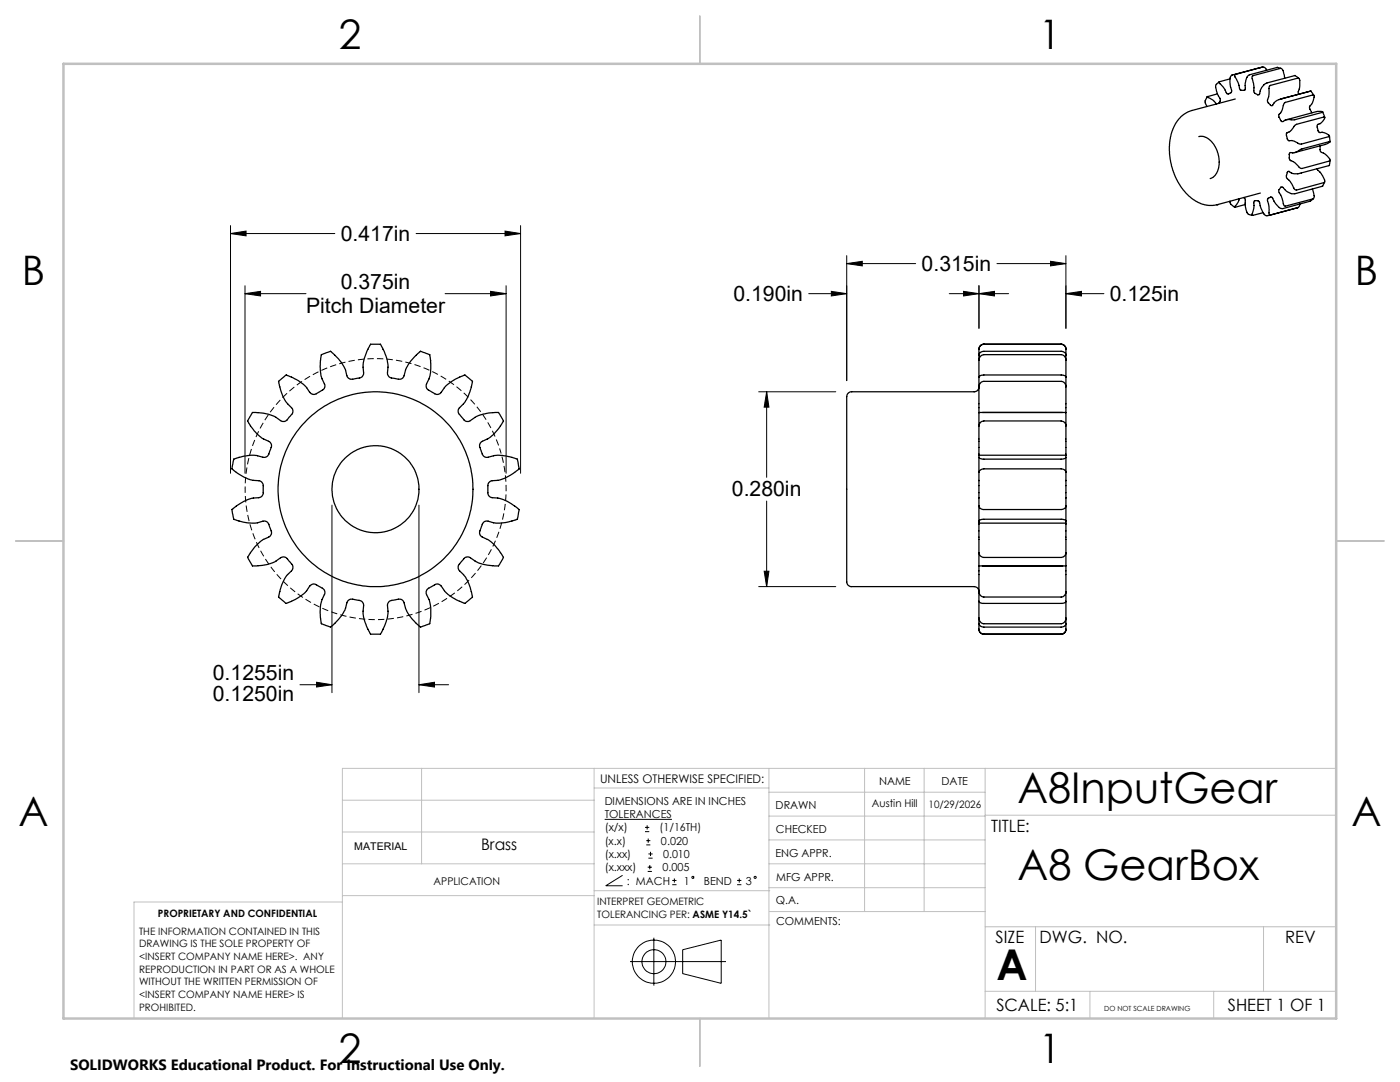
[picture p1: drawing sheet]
<svg xmlns="http://www.w3.org/2000/svg" width="279mm" height="216mm" viewBox="0 0 279 216" stroke-linecap="round" stroke-linejoin="round" font-family="sans-serif">
<g fill="none" stroke="#000" stroke-width=".25">
<path d="M240.9 19.3l-.4 .9 .4 1M243 18.7l-2.1 .6 1.2 .7 .7 .7M243.3 16.3a1.14 1.14 0 0 0-.6 1.7l.9 1.9-.1 .3-.3 .4M246.5 19.8l-8.7 2.2-1.4 .7-.8 .7-1 1.3-.7 1.4-.4 1.7-.1 2.9 .4 2.4 .9 2.6 1.1 1.8 1.5 1.7 1.9 1.2 2 .6 1.7-.1M252 13.4l-5.6 1.5 .1 .4 .6 1.2 .3 1.3 .2 .2h.3a.4 .4 0 0 0 .5 0 .4 .4 0 0 0 .1-.4v-1.1a1.67 1.67 0 0 1 .8-1.6l5.5-1.5 .9 .3M252 13.4l.4 .1 .4 .5M252 13.4l-6.3 1.7a2.72 2.72 0 0 0-.1 2.3l.2 .9-.8 .5-.9-1.5-.8-.8v-.2l2.2-.6M256.4 15.6a2.42 2.42 0 0 0-.6-1.9l-5.9 1.5v.4l.4 1.7-.1 1 .2 .3 .5 .2a.3 .3 0 0 0 .3 .1 .3 .3 0 0 0 .2-.2l.4-1.3 .5-.6 .5-.3 5.6-1.4 .8 .5M259.2 18.8l-.1-.5 .3-.9a2.12 2.12 0 0 0-.2-1.8l-5.8 1.5-.2 2.1-.3 1 .5 .6a.31 .31 0 0 0 .3 .3 .31 .31 0 0 0 .3-.1l.4-.6 .5-.4 1.1-.4M261.5 18.2h.2l.5 .8M261.6 18.2l-6 1.6M239.3 27.3l.9-.1 1.3 .7 .8 1 .8 1.8 .2 2.1-.3 1.3-.9 1.2-.6 .3"/>
<path d="M247.3 39.7l-.2 .7-.7 .9 2.1-.5M248.2 39.4l.3 .4v1.4a1.94 1.94 0 0 0 .7 1.6l.8 .2M251.5 38.5l-8.6 2.4M256.9 26.5l.6-.3 1.2-1.4 5.6-1.4a1.08 1.08 0 0 1-.6 1.1l-.7 .3-.1 .2 .1 1 .4 .5h.8a1.38 1.38 0 0 1 1.1 .7l-5.9 1.6-1.2-.6-1.2-.2-.3-1zM261.8 22.5l-.4-.8-.1-.4 .6-.8 .4-1.1a.27 .27 0 0 0 0-.3 .27 .27 0 0 0-.3-.2l-5.6 1.6-.2 .3-.4 1.4-.6 .8v.4l.4 .7 .4 .2 .7-.4h1.7l5.5-1.5v-.1l-1-.1-6.3 1.7M262.1 39.6l-.6 .5-5.7 1.5-.5-.2-.7-.8-.7-1.2a.7 .7 0 0 0-.9 .4l.3 1.4v1.5l.1 .2 5.6-1.4M263.5 29.1v1.1l1 .6a1.66 1.66 0 0 1 .9 1.2l-5.7 1.6-.4-.2-.9-.9-.9-.5-.2-.5v-.7l.2-.4h.9l1.4-.7 5.6-1.5v.2l-.9 .4-6.1 1.6M264 22.3l.4 1.1M264.4 36.3l-.5 .9-5.5 1.5h-.6l-.8-.4-1-.9a.44 .44 0 0 0-.7 .4l-.1 .4 .7 1.5a1.93 1.93 0 0 0 .5 1.4l5.7-1.5a1.42 1.42 0 0 0-.1-1.5l-.1-.4M265.3 27.1l.2 1.2M265.5 32l-.2 1-6.2 1.7-1-.1-1-.4-.2 .1-.2 .7 .1 .5 .7 .8 .7 1.3 .4 .3 5.7-1.6a3.1 3.1 0 0 0-.9-2l-.5-.6M242.9 40.9h.1"/>
<path d="M245.5 40.1l.1 .7 .8 .5M252.1 42.4l-2.2 .5 .4-1.6-.1-.9a.65 .65 0 0 1 1-.3l.6 1.7a1.34 1.34 0 0 0 1 1.2l.6-.1M253.5 42.9h-.1M259 41.5l-5.5 1.4M259.4 40.7l-.1 .4-.3 .4M55.6 76.1l1.5-1.3 .7 .3a8.4 8.4 0 0 1 3.4 2.3l.7 .9a1.07 1.07 0 0 0 1.7 0 1.67 1.67 0 0 0 1.2-1.1v-.5l-.6-1.3a10.4 10.4 0 0 1-.1-4.6l1.9-.7 .4 .4a9.4 9.4 0 0 1 2.6 3.4l.3 1.1a1.19 1.19 0 0 0 1.7 .5 1.28 1.28 0 0 0 1.5-.8v-1.4a11.2 11.2 0 0 1 1.4-4.6h2l.3 .4a9.1 9.1 0 0 1 1.2 4.2v1.4a1.12 1.12 0 0 0 1.3 .8 1.44 1.44 0 0 0 1.8-.2l.5-1.6a12.1 12.1 0 0 1 2.9-3.6l1.9 .7v.4a10.5 10.5 0 0 1-.2 4.4l-.5 1.1a.98 .98 0 0 0 .6 1.2 2.44 2.44 0 0 0 1.8 .8l.5-.3 .8-1.2a10.1 10.1 0 0 1 3.9-2.3l1.6 1.2-.1 .7a8.9 8.9 0 0 1-1.7 3.8l-.8 .8a1.14 1.14 0 0 0 .3 1.7 1.75 1.75 0 0 0 1.2 1h.5l1.2-.9a11.1 11.1 0 0 1 4.6-.9l1 1.7-.3 .5a9.4 9.4 0 0 1-2.9 3.1l-1.1 .5a.98 .98 0 0 0-.4 1.2l.1 .3a1.98 1.98 0 0 0 .9 1.6l.6 .1 1.1-.4a9.6 9.6 0 0 1 4.7 .7l.4 2-.4 .3a10 10 0 0 1-3.9 1.9l-1.4 .2a1.41 1.41 0 0 0-.5 1.6 1.27 1.27 0 0 0 .7 1.7l1.2 .1a11.4 11.4 0 0 1 4.3 2.3l-.3 1.9-.6 .2a9 9 0 0 1-4.2 .5l-1.1-.3a1.03 1.03 0 0 0-1.3 1l-.1 .3a1.36 1.36 0 0 0 0 1.7l1.3 .6a12.1 12.1 0 0 1 3.2 3.6l-1 1.7h-.6a9.2 9.2 0 0 1-4.1-1l-1.3-.8a1.33 1.33 0 0 0-1.4 .9 1.33 1.33 0 0 0-.6 1.6l1 1.1a11.7 11.7 0 0 1 1.8 4.4l-1.5 1.3-.5-.2a9.1 9.1 0 0 1-3.6-2.3l-.7-1a1.1 1.1 0 0 0-1.7 0 1.49 1.49 0 0 0-1.2 1.4l.6 1.5a10.1 10.1 0 0 1 .1 4.6l-1.9 .7-.5-.4a9.1 9.1 0 0 1-2.5-3.3l-.4-1.4a1.27 1.27 0 0 0-1.7-.3 1.28 1.28 0 0 0-1.4 .8v1.5a10.8 10.8 0 0 1-1.5 4.5h-2l-.2-.4a9.1 9.1 0 0 1-1.2-4.1v-1.5a1.12 1.12 0 0 0-1.3-.8 1.55 1.55 0 0 0-1.7 .1l-.2 .3-.4 1.4a10.3 10.3 0 0 1-2.9 3.6l-1.9-.6-.1-.8a9.1 9.1 0 0 1 .3-4.1l.5-1a1.14 1.14 0 0 0-.9-1.5 1.81 1.81 0 0 0-1.5-.5l-.6 .3-.7 1.1a11 11 0 0 1-4 2.4l-1.5-1.3 .1-.5a8.7 8.7 0 0 1 1.7-3.9l.8-.9a1.14 1.14 0 0 0-.3-1.7 1.71 1.71 0 0 0-1.3-1l-.4 .1-1.2 .8a11.3 11.3 0 0 1-4.6 .9l-1-1.7 .2-.3a9.5 9.5 0 0 1 3-3.3l1.1-.5a1.11 1.11 0 0 0 .2-1.7 1.64 1.64 0 0 0-.9-1.4h-.4l-1.4 .4a11 11 0 0 1-4.6-.8l-.3-1.9 .4-.4a9.6 9.6 0 0 1 3.9-1.9l1.1-.1a1.16 1.16 0 0 0 .8-1.5 1.73 1.73 0 0 0-.4-1.7l-.4-.2-1.3-.1a10.5 10.5 0 0 1-4.1-2.2l.3-2 .6-.2a8.8 8.8 0 0 1 4.2-.5l1.4 .4a1.28 1.28 0 0 0 1.1-1.3 1.36 1.36 0 0 0 0-1.8l-1.3-.6a9.1 9.1 0 0 1-3.2-3.6l1-1.7h.6a9.2 9.2 0 0 1 4.1 1l1.3 .8a1.33 1.33 0 0 0 1.3-.9 1.29 1.29 0 0 0 .6-1.7l-.9-.9a11.2 11.2 0 0 1-1.8-4.4zM195.4 77.2a.96 .96 0 0 1-1 1h-24.7a1.37 1.37 0 0 0-.7 1.7v36.3a.97 .97 0 0 0 1 .9h24.5a.97 .97 0 0 1 .9 .9M195.4 77.2a1.03 1.03 0 0 1 1-1.1h15.4a1.03 1.03 0 0 1 .9 1.1M195.4 75.2a.99 .99 0 0 1 1-.4h15.6l.6 .2 .1 .2M195.4 77.2v5.1M195.4 75.2v2M195.4 71.9a1.09 1.09 0 0 1 1-1.1h15.4a1.03 1.03 0 0 1 .9 1.1"/>
<path d="M195.4 71.9a1.63 1.63 0 0 1 .4-1.7l.5-.1h15.7a.94 .94 0 0 1 .7 1.4v.4M195.4 71.9v3.3M195.4 69.7v1.1M196.4 68.7h-.4a.98 .98 0 0 0-.6 1M196.4 68.7a1.02 1.02 0 0 0-1 1M196.4 68.7h15.4M211.8 68.7l.6 .2 .3 .8M211.8 68.7l.7 .3 .2 .7M212.7 75.2v2M212.7 77.2v5.1M212.7 71.9v3.3M212.7 69.7v1.1"/>
<path d="M195.4 94.3l.1-.4 .7-.3h15.6l.7 .2 .2 .5M195.4 94.3v6.7M195.4 91.3l.6 .3h16.1l.5-.1 .1-.2M195.4 91.3v3M195.4 90.8v.5M195.4 85a1.03 1.03 0 0 1 1-1h15.4l.7 .3 .2 .7M195.4 85v5.8M195.4 82.3v2.7M195.4 90.8h17.3M196 82.3h16.1M196.4 82.3h-1M211.8 82.3h.9"/>
<path d="M212.7 94.3v6.7M212.7 91.3v3M212.7 90.8v.5M212.7 85v5.8M212.7 82.3v2.7M195.4 101l.2 .4 .6 .3h15.7l.7-.3 .1-.4M195.4 101v3M195.4 104l.7-.4h15.9l.5 .1 .2 .3M195.4 104v.4M195.4 110.3a1.02 1.02 0 0 0 1 .9h15.5l.6-.3 .2-.6M195.4 104.4v5.9M195.4 112.9h1"/>
<path d="M195.4 110.3v2.6M195.4 118l.3 .8 .6 .3h15.6h.3l.4-.5 .1-.6M195.4 112.9v5.1M195.4 120l.3 .3 .4 .1h15.7a.84 .84 0 0 0 .9-.4M195.4 118v2M195.4 120v3.3M195.4 104.4h17.3M196 112.9h16.1M212.7 101v3M212.7 104v.4M212.7 104.4v5.9M212.7 112.9h-.9"/>
<path d="M212.7 110.3v2.6M212.7 112.9v5.1M212.7 118v2M212.7 120v3.3M195.4 125.6v.1a.97 .97 0 0 0 1 .8M195.4 123.3a1.09 1.09 0 0 0 1 1.2h15.5l.6-.5 .2-.7M195.4 124.4v.1a.89 .89 0 0 0 1 .6h15.4a.83 .83 0 0 0 .9-.7M195.4 123.3v1.1M195.4 125.6l.3 .6 .7 .3M195.4 124.4v1.2M196.4 126.5h15.4M212.7 125.6v.2a.99 .99 0 0 1-.9 .7"/>
<path d="M212.7 123.3v1.1M212.7 125.6l-.2 .6-.3 .3h-.4M212.7 124.4v1.2"/>
<circle cx="74.9" cy="97.6" r="8.7"/>
<circle cx="75" cy="97.6" r="19.4"/>
</g>
<g fill="none" stroke="#000" stroke-width=".2">
<path d="M46 46.6l3.1-.5v1zM46 45v49.4M46 46.6h20.8M48.9 58.6l3.1-.5v1zM48.9 57v37.4M48.9 58.6h12.2M83 46.6h20.9M88.8 58.6h12.2M97.9 58.1l3.1 .5-3.1 .5zM100.8 46.1l3.1 .5-3.1 .5zM101 57v37.4M103.9 45v49.4"/>
<path d="M161.4 58.6h7.6M165.9 58.1l3.1 .5-3.1 .5zM169 52.6l3.1-.5v1zM169 51v25M169 52.6h13.7M189.4 58.6h11.9M192.3 58.1l3.1 .5-3.1 .5zM195.4 58.6l3.1-.5v1zM195.4 57v8.5M199 52.6h13.7M209.7 52.1l3 .5-3 .5zM212.7 58.6l3.1-.5v1z"/>
<path d="M212.7 58.6h7.6M212.7 51v14.5M151.4 78.2h15.4M153 78.2l.5 3h-1zM153 78.2v17M153 100v17.1M66.3 100.8v37.4M83.6 100.8v37.4M151.4 117.1h15.4M152.5 114h1l-.5 3.1zM59.9 136.6h6.4M63.2 136.1l3.1 .5-3.1 .5z"/>
<path d="M83.6 136.6l3.1-.5v1zM83.6 136.6h5.9M120.7 163.5h13.4M124.2 174.7l-3.3 2h3.3M128.7 165.9h.9M128.7 165.1h.9M129 168.6h.8M129 167.7h.8M129.2 164.7v.8M129.3 173.9h.8M129.3 173h.8M129.4 167.3v.9"/>
<path d="M129.4 171.2h.8M129.4 170.4h.8M129.7 172.6v.9M129.8 170v.8M134.2 176.5h.8M134.2 175.7h.8M134.6 175.3v.8M147.1 176.5h.9M147.1 175.7h.9M147.5 175.3v.8M125.7 191.9h19.2M130.5 187.1v9.6"/>
<path d="M136.2 189.5l7.7-1.9v8.6l-7.7-1.9z"/>
<circle cx="138.3" cy="175.1" r=".21"/>
<circle cx="150.7" cy="175.1" r=".21"/>
<circle cx="130.5" cy="191.9" r="2.39"/>
<circle cx="130.5" cy="191.9" r="4.3"/>
</g>
<g fill="none" stroke="#c0c0c0" stroke-width=".2">
<path d="M68.3 159.7h50.3M84.1 153.3v19.1M118.6 153.3v49.9M118.6 157.2h34.9M153.5 153.3v49.9M153.5 158.1h43.1M172.5 153.3v28.6M184.4 153.3v28.6M196.6 153.3v49.9M266.7 153.3h-198.4v49.9M68.3 178.7h50.3M68.3 172.4h50.3"/>
<path d="M68.3 166h50.3M68.3 180h-41.6v23.2M118.6 177.7h35M153.5 167.6h43.1M153.5 162.8h43.1M153.5 172.4h43.1M153.5 177.1h43.1M196.6 162.7h70.1M118.6 184.6h35M153.6 181.9h43M196.6 197.8h70.1M196.6 184.9h70.1"/>
<path d="M206.7 184.9v12.9M217.5 197.8v5.4M242.2 197.8v5.4M252.2 184.9v12.9"/>
</g>
<path d="M139.7 3.2v9.5M3.1 107.9h9.6M266.7 107.9h9.5M139.7 203.2v9.6" fill="none" stroke="#c0c0c0" stroke-width=".25"/>
<path d="M12.7 12.7h254v190.5h-254z" fill="none" stroke="#c0c0c0" stroke-width=".5"/>
<g fill="#000">
<path d="M46 46.6l3.1-.5v1zM48.9 58.6l3.1-.5v1zM97.9 58.1l3.1 .5-3.1 .5zM100.8 46.1l3.1 .5-3.1 .5zM165.9 58.1l3.1 .5-3.1 .5zM169 52.6l3.1-.5v1zM192.3 58.1l3.1 .5-3.1 .5zM195.4 58.6l3.1-.5v1zM212.7 58.6l3.1-.5v1zM209.7 52.1l3 .5-3 .5zM153 78.2l.5 3h-1zM152.5 114h1l-.5 3.1z"/>
<path d="M63.2 136.1l3.1 .5-3.1 .5zM83.6 136.6l3.1-.5v1z"/>
</g>
<path d="M99.9 90a26 26 0 0 0-43.7-10.5 26 26 0 0 0 12 43.2 26 26 0 0 0 32.1-31.3l-.4-1.4" fill="none" stroke="#000" stroke-width=".2" stroke-dasharray="1.3 .6" stroke-dashoffset=".7" stroke-linecap="butt"/>
<g font-size="8.5">
<text x="203.1" y="160.2">A8InputGear</text>
<text x="203.1" y="175.5">A8 GearBox</text>
<text x="198.9" y="195.5">A</text>
</g>
<g font-size="8.1">
<text x="67.6" y="9.7">2</text>
<text x="207.3" y="9.7">1</text>
<text x="4.4" y="57">B</text>
<text x="270.4" y="57">B</text>
<text x="3.7" y="164.9">A</text>
<text x="269.7" y="164.9">A</text>
<text x="67.6" y="212.2">2</text>
<text x="207.3" y="212.2">1</text>
</g>
<g font-size="4.2">
<text x="68" y="48">0.417in</text>
<text x="183.9" y="54">0.315in</text>
<text x="68" y="57.6">0.375in</text>
<text x="146.4" y="60">0.190in</text>
<text x="221.5" y="60">0.125in</text>
<text x="61.1" y="62.4">Pitch Diameter</text>
<text x="146.1" y="99">0.280in</text>
<text x="42.5" y="135.7">0.1255in</text>
<text x="42.5" y="139.9">0.1250in</text>
</g>
<g font-size="3.4">
<text x="197.8" y="166">TITLE:</text>
<text x="198.7" y="188.1">SIZE</text>
<text x="207.5" y="188.1">DWG. NO.</text>
<text x="256.5" y="188.2">REV</text>
<text x="198.8" y="201.7">SCALE: 5:1</text>
<text x="245.1" y="201.7">SHEET 1 OF 1</text>
</g>
<text font-size="3.2" x="96" y="169.6">Brass</text>
<text font-size="3" x="14" y="213.5">SOLIDWORKS Educational Product. For Instructional Use Only.</text>
<text font-size="2.4" x="119.8" y="156.2">UNLESS OTHERWISE SPECIFIED:</text>
<g font-size="2.2">
<text x="120.7" y="160.6">DIMENSIONS ARE IN INCHES</text>
<text x="154.8" y="161.4">DRAWN</text>
<text x="175.4" y="156.6">NAME</text>
<text x="187.9" y="156.7">DATE</text>
<text x="120.7" y="163.3">TOLERANCES</text>
<text x="120.7" y="165.9">(x/x)</text>
<text x="131.6" y="165.9">(1/16TH)</text>
<text x="154.9" y="166.3">CHECKED</text>
<text x="120.7" y="168.6">(x.x)</text>
<text x="120.7" y="171.2">(x.xx)</text>
<text x="120.7" y="173.9">(x.xxx)</text>
<text x="131.9" y="168.6">0.020</text>
<text x="132.2" y="173.9">0.005</text>
<text x="132.3" y="171.2">0.010</text>
<text x="154.8" y="170.9">ENG APPR.</text>
<text x="125.1" y="176.5">: MACH</text>
<text x="136.5" y="176.5">1</text>
<text x="140.5" y="176.5">BEND</text>
<text x="148.9" y="176.5">3</text>
<text x="154.9" y="175.7">MFG APPR.</text>
<text x="154.9" y="180.4">Q.A.</text>
<text x="154.9" y="184.6">COMMENTS:</text>
</g>
<g font-size="2.1">
<text x="174" y="161.1">Austin Hill</text>
<text x="70.7" y="169.5">MATERIAL</text>
<text x="86.5" y="176.5">APPLICATION</text>
</g>
<g font-size="2">
<text x="185.3" y="161.2">10/29/2026</text>
<text x="31.5" y="182.9">PROPRIETARY AND CONFIDENTIAL</text>
<text x="119.2" y="180.6">INTERPRET GEOMETRIC</text>
<text x="119.2" y="183.1">TOLERANCING PER: ASME Y14.5`</text>
<text x="27.8" y="186.5">THE INFORMATION CONTAINED IN THIS</text>
<text x="27.8" y="189">DRAWING IS THE SOLE PROPERTY OF</text>
<text x="27.8" y="191.6">&lt;INSERT COMPANY NAME HERE&gt;. ANY</text>
<text x="27.8" y="194.1">REPRODUCTION IN PART OR AS A WHOLE</text>
<text x="27.8" y="196.6">WITHOUT THE WRITTEN PERMISSION OF</text>
<text x="27.8" y="199.1">&lt;INSERT COMPANY NAME HERE&gt; IS</text>
<text x="27.8" y="201.7">PROHIBITED.</text>
</g>
<text font-size="1.4" x="220.4" y="201.7">DO NOT SCALE DRAWING</text>
</svg>
